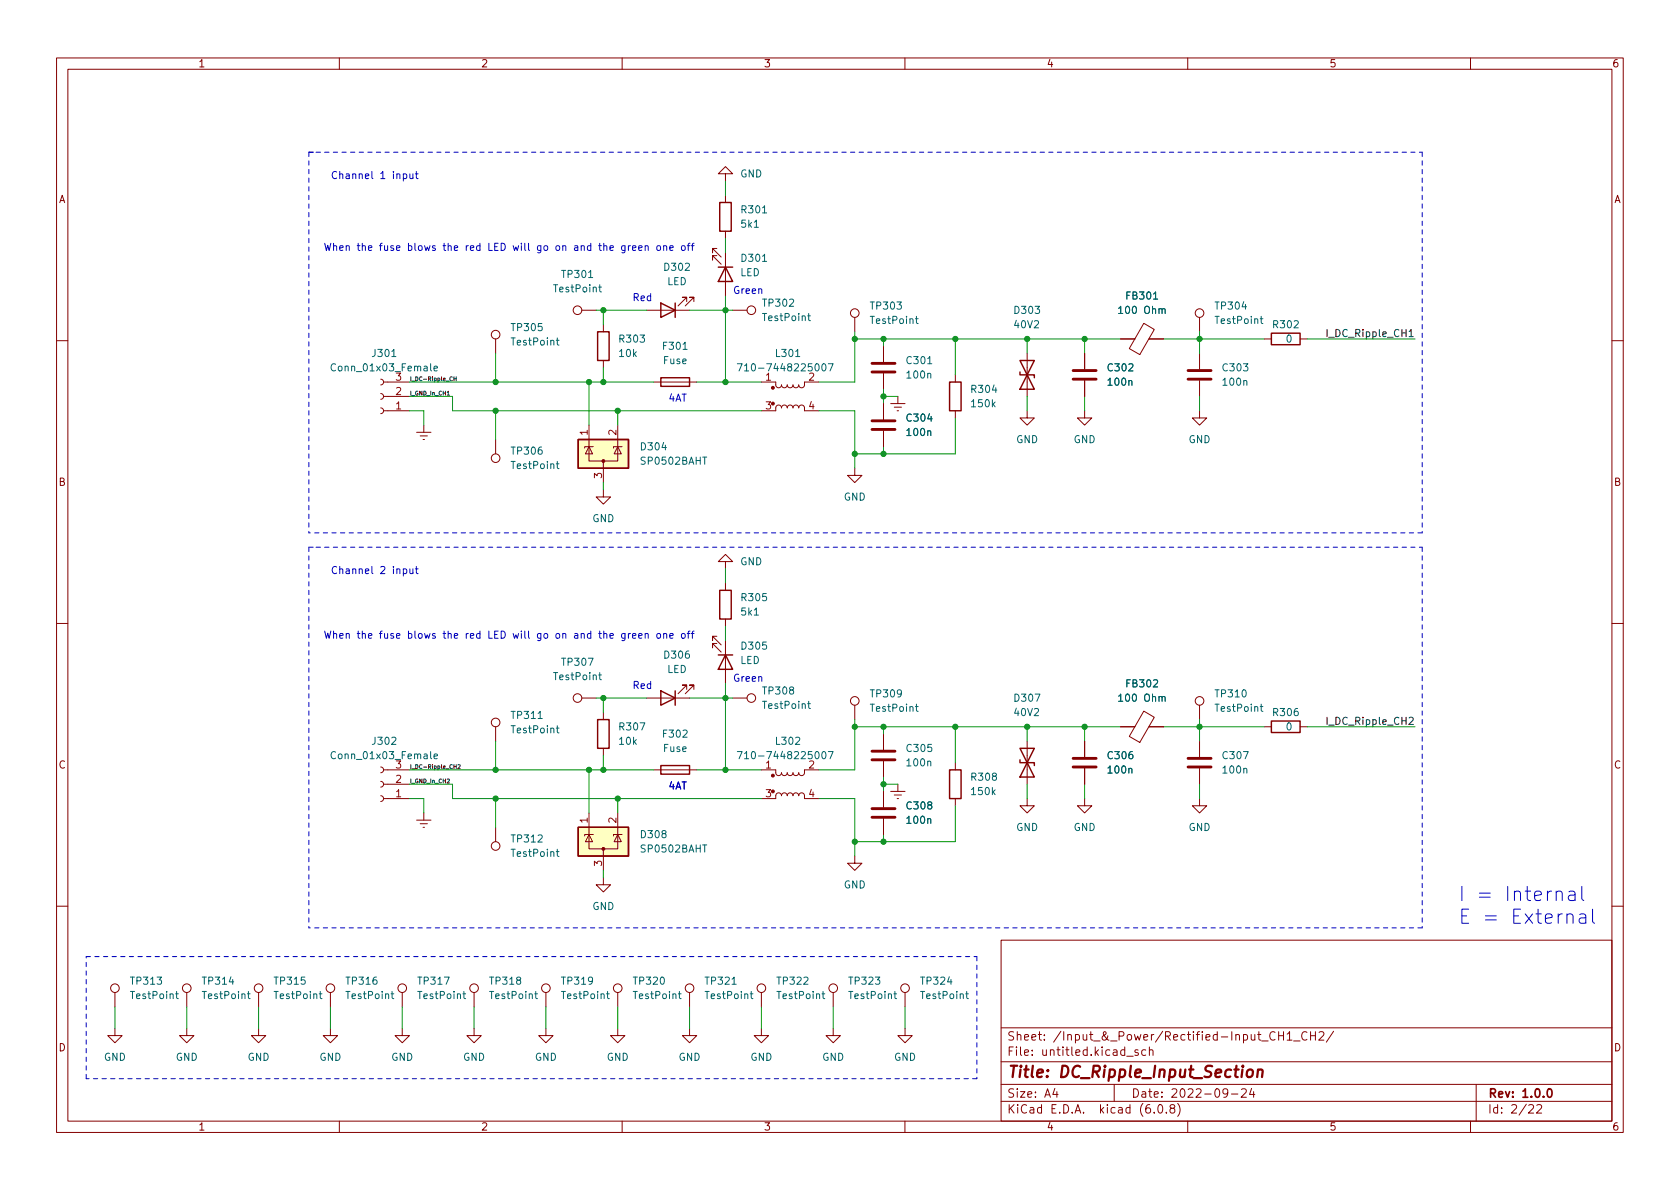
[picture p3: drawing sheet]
<svg xmlns="http://www.w3.org/2000/svg" width="297mm" height="210mm" viewBox="0 0 297 210" stroke-linecap="round" stroke-linejoin="round" font-family="sans-serif">
<g fill="none" stroke="#840000" stroke-width=".18">
<path d="M10 10.2h277v190.1h-277zM12 12.2h273v186.1h-273zM60 10.2v2M110 10.2v2M160 10.2v2M210 10.2v2M260 10.2v2M128.3 30.7h1.2l-1.2-1.2-1.3 1.2h1.3v1.3M128.3 34.5v1.3M87.6 59.9v2.6M102.9 54.9h2.5M106.7 57.4v1.3"/>
<path d="M114.3 54.9h7.6M121.4 53.3v-.7h-.8h.8l-1.5 1.5M122.7 53.3v-.7h-.8h.8l-1.5 1.5M126.7 43.9h-.7v.8v-.8l1.5 1.6M126.7 45.2h-.7v.8v-.8l1.5 1.5M128.3 40.9v1.3M128.3 44.7v7.6M129.5 54.9h2.6M151.1 56.1v2.6M198.1 59.9h2.6M202.2 57.2l1.9 1.1-2.6 4.4-1.8-1.1zM203.1 59.9h2.6"/>
<path d="M212.1 56.1v2.6M223.5 59.9h1.3M229.9 59.9h1.2M10 60.2h2M67.3 67.1l.4 .1 .1 .4-.1 .3-.4 .2M67.3 69.6l.4 .1 .1 .4-.1 .4-.4 .1M67.3 72.1l.4 .2 .1 .3-.1 .4-.4 .1M67.8 67.6h4.6M67.8 72.6h4.6M67.8 70.1h4.6M73.7 76.4h2.5M74.3 77.1h1.3"/>
<path d="M74.8 77.7h.3M74.9 75.2v1.2M87.6 77.7v2.6M104.1 79v2.5h5.1v-2.5M104.1 79l.7 1.3h-1.3zM104.1 75.2v3.8M104.9 79h-1.5v.2M106.7 63.7v1.3M109.2 79l.7 1.3h-1.3zM109.2 75.2v3.8M110 79h-1.5v.2M115.6 67.6h7.6"/>
<path d="M134.6 67.6h2.6v.7l.5 .3 .3-.2 .2-.3 .1 .3 .3 .2 .4-.1 .2-.4 .1 .3 .3 .2 .4-.1 .2-.4 .1 .3 .3 .2 .4-.1 .2-.4 .2 .4 .4 .1 .4-.4v-.6h2.6M134.6 72.6h2.6v-.7l.5-.3 .3 .2 .2 .3 .1-.3 .3-.2 .4 .1 .2 .4 .2-.4 .4-.1 .3 .2 .1 .3 .2-.4 .4-.1 .3 .2 .1 .3 .2-.4 .4-.1 .4 .3v.7h2.6M156.2 61.2v2.8M156.2 66v2.8M156.2 71.4v2.8M156.2 76.2v2.8M157.5 71.4h2.5M158.1 72h1.3M158.6 72.6h.3M158.7 70.1v1.3M168.9 66.3v1.3M168.9 72.6v1.3"/>
<path d="M181.6 72.6v1.3h1.3l-1.3 1.3-1.3-1.3h1.3M181.6 62.5v7.6M191.8 72.6v1.3h1.2l-1.2 1.3-1.3-1.3h1.3M191.8 62.5v2.8M191.8 67.3v2.8M212.1 72.6v1.3h1.3l-1.3 1.3-1.3-1.3h1.3M212.1 62.5v2.8M212.1 67.3v2.8M285 60.2h2M106.7 86.6v1.3h-1.3l1.3 1.2 1.2-1.2h-1.2M106.7 81.5v3.8M128.3 99.3h1.2l-1.2-1.3-1.3 1.3h1.3v1.3"/>
<path d="M151.1 82.8v1.3h1.3l-1.3 1.2-1.2-1.2h1.2M10 110.2h2M126.7 112.5h-.7v.8v-.8l1.5 1.5M126.7 113.8h-.7v.7v-.7l1.5 1.5M128.3 103.1v1.3M128.3 109.5v1.2M128.3 113.3v7.6M285 110.2h2M67.3 135.6l.4 .2 .1 .3-.1 .4-.4 .1M67.3 138.2l.4 .1 .1 .4-.1 .3-.4 .2M67.8 136.1h4.6M67.8 138.7h4.6"/>
<path d="M87.6 128.5v2.6M102.9 123.4h2.5M106.7 126v1.2M106.7 132.3v1.3M114.3 123.4h7.6M115.6 136.1h7.6M121.4 121.9v-.7h-.8h.8l-1.5 1.5M122.7 121.9v-.7h-.8h.8l-1.5 1.5M129.5 123.4h2.6M134.6 136.1h2.6v.8l.5 .3 .3-.2 .2-.4 .1 .4 .3 .1 .4-.1 .2-.4 .1 .4 .3 .1 .4-.1 .2-.4 .1 .4 .3 .1h.4l.2-.5 .2 .4 .4 .1 .4-.3v-.7h2.6M151.1 124.7v2.5M156.2 129.8v2.8"/>
<path d="M156.2 134.6v2.8M156.2 139.9v2.8M157.5 139.9h2.5M158.7 138.7v1.2M168.9 134.9v1.2M181.6 131.1v7.6M191.8 131.1v2.8M191.8 135.9v2.8M198.1 128.5h2.6M202.2 125.7l1.9 1.1-2.6 4.5-1.8-1.1zM203.1 128.5h2.6M212.1 124.7v2.5"/>
<path d="M212.1 131.1v2.8M212.1 135.9v2.8M223.5 128.5h1.3M229.9 128.5h1.2M67.3 140.7l.4 .2 .1 .3-.1 .4-.4 .1M67.8 141.2h4.6M73.7 145h2.5M74.3 145.7h1.3M74.8 146.3h.3M74.9 143.8v1.2M87.6 146.3v2.5M104.1 147.6v2.5h5.1v-2.5"/>
<path d="M104.1 147.6l.7 1.2h-1.3zM104.1 143.8v3.8M104.9 147.6h-1.5v.2M106.7 155.2v1.3h-1.3l1.3 1.2 1.2-1.2h-1.2M106.7 150.1v3.8M109.2 147.6l.7 1.2h-1.3zM109.2 143.8v3.8M110 147.6h-1.5v.2M134.6 141.2h2.6v-.7l.5-.3 .3 .2 .2 .3 .1-.3 .3-.2 .4 .1 .2 .4 .2-.4 .4-.1 .3 .2 .1 .3 .2-.4 .4-.1 .3 .2 .1 .3 .2-.4 .4-.1 .4 .3v.7h2.6M151.1 151.4v1.2h1.3l-1.3 1.3-1.2-1.3h1.2M156.2 144.8v2.8M158.1 140.6h1.3"/>
<path d="M158.6 141.2h.3M168.9 141.2v1.3M181.6 141.2v1.3h1.3l-1.3 1.3-1.3-1.3h1.3M191.8 141.2v1.3h1.2l-1.2 1.3-1.3-1.3h1.3M212.1 141.2v1.3h1.3l-1.3 1.3-1.3-1.3h1.3M10 160.2h2M20.3 175.5v2.5M33 175.5v2.5M45.7 175.5v2.5M58.4 175.5v2.5M71.1 175.5v2.5M83.8 175.5v2.5"/>
<path d="M96.5 175.5v2.5M109.2 175.5v2.5M121.9 175.5v2.5M134.6 175.5v2.5M147.3 175.5v2.5M160 175.5v2.5M177 166.3h108v32h-108zM285 160.2h2M20.3 181.9v1.2h-1.3l1.3 1.3 1.3-1.3h-1.3M33 181.9v1.2h-1.3l1.3 1.3 1.3-1.3h-1.3M45.7 181.9v1.2h-1.3l1.3 1.3 1.3-1.3h-1.3M58.4 181.9v1.2h-1.3l1.3 1.3 1.3-1.3h-1.3"/>
<path d="M60 198.3v2M71.1 181.9v1.2h-1.3l1.3 1.3 1.3-1.3h-1.3M83.8 181.9v1.2h-1.3l1.3 1.3 1.3-1.3h-1.3M96.5 181.9v1.2h-1.3l1.3 1.3 1.3-1.3h-1.3M109.2 181.9v1.2h-1.3l1.3 1.3 1.3-1.3h-1.3M110 198.3v2M121.9 181.9v1.2h-1.3l1.3 1.3 1.3-1.3h-1.3M134.6 181.9v1.2h-1.3l1.3 1.3 1.3-1.3h-1.3M147.3 181.9v1.2h-1.3l1.3 1.3 1.3-1.3h-1.3M160 198.3v2M160 181.9v1.2h-1.3l1.3 1.3 1.3-1.3h-1.3M177 194.8h108"/>
<path d="M177 191.8h108M177 187.8h108M177 181.8h108M186.5 192.5l-.4 1h1M186.9 193v1M197 191.8v3M199.2 186.8h1.2M201.2 185.7l-.3-.1-.3 .2 .1 .3 .5 .1v.4h-.6M202.6 185.7l-.5-.1-.2 .3v.4l.1 .3h.6M203.2 185.8l.2-.2 .4 .1 .1 .9M203.2 185.1v1.5M204.1 196.7v.1"/>
<path d="M204.9 195.4l.2-.1a.81 .81 0 0 1 .6 .7 .81 .81 0 0 1-.3 .8h-.2a.81 .81 0 0 1-.6-.6 .81 .81 0 0 1 .3-.8zM206.2 196.7v.1M207.1 196l-.2-.3v-.2l.2-.2 .5 .1 .1 .2-.1 .2-.6 .2-.1 .3v.4l.2 .1h.5l.1-.3-.1-.4-.2-.1M208.2 195.1a1.72 1.72 0 0 1 0 2.3M210 198.3v2M217.1 193.2l-.3 .3h-.3l-.3-.3 .2-.6 .4-.1 .2 .2a.99 .99 0 0 1-.4 1.3h-.2M217.7 193.5h1.2M219.5 192.7l.6-.2 .2 .2 .1 .3-1 1h1M221.3 192.5l-.4 1h1M221.6 193v1M226.1 182.4v1.5M226.1 183.1h.8"/>
<path d="M226.9 182.4v1.5M227.6 182.9l.4-.5v1.5M227.6 183.9h.8M228.7 184.1h1.2M231.1 182.6a.6 .6 0 0 0-.8 0 .6 .6 0 0 0-.2 .7 .56 .56 0 0 0 .3 .6 .56 .56 0 0 0 .7-.1M231.7 183.1h.9M231.7 182.4v1.5M232.6 182.4v1.5M233.2 182.6l.6-.2 .2 .2 .1 .3-1 1h1M235.8 182.4l-1.3 1.9M260 198.3v2M261 191.8v6.5"/>
<path d="M270.3 195.5l.6-.2 .2 .2 .1 .3-1 1h1M271.7 195.5l.6-.2 .2 .2 .1 .3-.9 1h.9"/>
<circle cx="87.6" cy="59.2" r=".76"/>
<circle cx="102.1" cy="54.9" r=".76"/>
<circle cx="132.8" cy="54.9" r=".76"/>
<circle cx="151.1" cy="55.4" r=".76"/>
<circle cx="212.1" cy="55.4" r=".76"/>
<circle cx="87.6" cy="81" r=".76"/>
<circle cx="87.6" cy="127.8" r=".76"/>
<circle cx="102.1" cy="123.4" r=".76"/>
<circle cx="132.8" cy="123.4" r=".76"/>
<circle cx="151.1" cy="123.9" r=".76"/>
<circle cx="212.1" cy="123.9" r=".76"/>
<circle cx="87.6" cy="149.6" r=".76"/>
<circle cx="20.3" cy="174.7" r=".76"/>
<circle cx="33" cy="174.7" r=".76"/>
<circle cx="45.7" cy="174.7" r=".76"/>
<circle cx="58.4" cy="174.7" r=".76"/>
<circle cx="71.1" cy="174.7" r=".76"/>
<circle cx="83.8" cy="174.7" r=".76"/>
<circle cx="96.5" cy="174.7" r=".76"/>
<circle cx="109.2" cy="174.7" r=".76"/>
<circle cx="121.9" cy="174.7" r=".76"/>
<circle cx="134.6" cy="174.7" r=".76"/>
<circle cx="147.3" cy="174.7" r=".76"/>
<circle cx="160" cy="174.7" r=".76"/>
</g>
<path d="M273.8 192.6l.1-.1a.81 .81 0 0 1 .6 .7 .81 .81 0 0 1-.3 .8h-.1a.82 .82 0 0 1-.6-.6 .82 .82 0 0 1 .3-.8z" fill="none" stroke="#840000" stroke-width=".3"/>
<path d="M220.6 189.3a.52 .52 0 0 1 .5-.2 .52 .52 0 0 1 .4 .4v.6a.55 .55 0 0 1-.6 .4 .55 .55 0 0 1-.5-.4zM222.4 189.3a.49 .49 0 0 1 .9 .1l-.2 1.1M222.4 189.1l-.1 1.4" fill="none" stroke="#840000" stroke-width=".4"/>
<g fill="none" stroke="#006464" stroke-width=".18">
<path d="M98.5 59.8v1l.3 .2M105.9 50.8h.4M106 50.4v1l.3 .2M142.8 55.9h.5M143 55.4v1.1l.3 .2M161.9 56.4h.4M162 55.9v1.1l.3 .2M205.5 54.8l.1-.2h.4v.8M222.8 56.4h.5M223 55.9v1.1l.3 .2M59.3 64.4a.6 .6 0 0 0-.8 .5 .6 .6 0 0 0 .6 .7l.2-.1M76.7 65.2l.6-.2v-.2l-.4-.1-.2 .2 .1 .6h.5"/>
<path d="M98.4 60.2h.4M130.4 64.3h.8l-.5 1.3M131.6 64.7l.4-.4v1.3M131.6 65.6h.8M146.5 64.3h.8l-.5 1.3M98.4 82h.4M98.5 81.6v1.1l.3 .2M105.9 119.4h.4M106 118.9v1.1l.3 .2M59.3 133a.6 .6 0 0 0-.8 .4 .6 .6 0 0 0 .6 .8l.2-.1M76.7 133.7l.6-.1v-.2l-.4-.1-.2 .2 .1 .6h.5M98.4 128.8h.4"/>
<path d="M98.5 128.3v1.1l.3 .2M130.4 132.9h.8l-.5 1.3M131.6 133.3l.4-.4v1.3M131.6 134.2h.8M142.8 124.4h.5M143 124v1.1l.3 .2M146.5 132.9h.8l-.5 1.3M161.9 124.9h.4M162 124.5v1.1l.3 .2M205.5 123.3l.1-.1h.4v.8M222.8 124.9h.5M223 124.5v1.1l.3 .2"/>
<path d="M98.4 150.6h.4M98.5 150.2v1.1l.3 .1M31 175.7h.5M31.2 175.3v1.1l.3 .2M43.7 175.7h.5M43.9 175.3v1.1l.3 .2M56.4 175.7h.5M56.6 175.3v1.1l.3 .2M69.1 175.7h.5M69.3 175.3v1.1l.3 .2M81.8 175.7h.5M82 175.3v1.1l.3 .2"/>
<path d="M94.5 175.7h.5M94.7 175.3v1.1l.3 .2M107.2 175.7h.5M107.4 175.3v1.1l.3 .2M119.9 175.7h.5M120.1 175.3v1.1l.3 .2M132.6 175.7h.5M132.8 175.3v1.1l.3 .2M145.3 175.7h.5M145.5 175.3v1.1l.3 .2M158 175.7h.5M158.2 175.3v1.1l.3 .2"/>
<path d="M170.7 175.7h.5M170.9 175.3v1.1l.3 .2"/>
</g>
<g fill="none" stroke="#840000" stroke-width=".51">
<path d="M154.2 65.8h4M154.2 64.3h4M154.2 75.9h4M154.2 74.4h4M189.7 67.1h4.1M189.7 65.5h4.1M210.1 67.1h4M210.1 65.5h4M154.2 134.4h4M154.2 132.8h4M189.7 135.6h4.1M189.7 134.1h4.1"/>
<path d="M210.1 135.6h4M210.1 134.1h4M154.2 144.5h4M154.2 143h4"/>
</g>
<g fill="#840000" stroke="#840000" stroke-width=".18">
<circle cx="136.7" cy="68.6" r=".25"/>
<circle cx="106.7" cy="81.5" r=".25"/>
<circle cx="106.7" cy="150.1" r=".25"/>
<circle cx="136.7" cy="137.2" r=".25"/>
</g>
<g fill="none" stroke="#840000" stroke-width=".25">
<path d="M127.3 35.8h2v5.1h-2zM105.7 58.7h2v5h-2zM116.8 53.6l2.6 1.3-2.6 1.2zM119.4 53.6v2.5M127 47.2h2.5M128.3 47.2l1.2 2.6h-2.5zM224.8 58.9h5.1v2.1h-5.1zM102.2 77.7h8.9v5.1h-8.9zM116.8 66.8h5.1v1.5h-5.1zM167.9 67.6h2v5h-2zM180.3 65.8v.5h2.6v.5M180.3 63.7h2.6l-2.6 5.1h2.6z"/>
<path d="M127 115.8h2.5M127.3 104.4h2v5.1h-2zM128.3 115.8l1.2 2.6h-2.5zM105.7 127.2h2v5.1h-2zM116.8 135.4h5.1v1.5h-5.1zM116.8 122.2l2.6 1.2-2.6 1.3zM119.4 122.2v2.5M167.9 136.1h2v5.1h-2zM180.3 134.4v.5h2.6v.5M180.3 132.3h2.6l-2.6 5.1h2.6zM224.8 127.5h5.1v2h-5.1zM102.2 146.3h8.9v5.1h-8.9z"/>
</g>
<g fill="#ffffc2" stroke="#ffffc2" stroke-width=".18">
<path d="M102.2 77.7h8.9v5.1h-8.9z"/>
<path d="M102.2 146.3h8.9v5.1h-8.9z"/>
</g>
<path d="M234.6 58.3v1.2M79.1 69.9h.4M80 66.7a.31 .31 0 0 0-.5 .3 .31 .31 0 0 0 .5 .3M80.3 66.6v.7M80.3 67h.4M80.7 66.6v.7M80.3 135.5h.4M80.7 135.2v.7M81 135.3l.2-.1 .2 .2-.5 .5h.5M234.6 126.8v1.3" fill="none" stroke="#0f0f0f" stroke-width=".18"/>
<g fill="none" stroke="#0000c2" stroke-width=".18">
<path d="M71.3 30.8l.4-.1 .2 .3-.1 .5h-.5M72.5 30.7v.8l.3 .1 .2-.1M73 30.7v.9M73.4 30.7h.5M73.6 30.3v1.1l.3 .2M110.5 43.4v1.1l-.2 .2h-.3M110.5 43.5l-.4-.1-.2 .3 .1 .5h.5M111.1 43.4v.9M111.5 43.4l-.4 .3M111.8 43.9l.6-.2v-.2l-.4-.1-.2 .2 .1 .6h.5M112.9 43.9l.6-.2v-.2l-.4-.1-.2 .2 .1 .6h.5M114.1 43.6l.2-.2 .3 .1v.8"/>
<path d="M114.1 43.4v.9M116.3 43.5l.3-.1 .2 .3v.3l-.2 .3-.3-.1-.2-.2zM117.3 43.6l.2-.2 .3 .1 .1 .8M117.3 43.4v.9M118.4 43.9l.6-.2v-.2l-.4-.1-.2 .2 .1 .6h.5M120.6 43.5l.3-.1 .2 .3v.3l-.2 .3-.3-.1-.1-.2zM121.5 43.4h.5M122 43l-.3 .2v1.1M122.2 43.4h.5M122.7 43l-.3 .2v1.1M71.3 100.7l.4-.1 .2 .2-.1 .6h-.5M72.5 100.6v.8h.3l.2-.1"/>
<path d="M73 100.6v.8M73.4 100.6h.5M73.6 100.2v1.1l.3 .1M110.5 112v1.1l-.2 .2-.3-.1M110.5 112.1l-.4-.1-.2 .3 .1 .5h.5M111.1 112v.9M111.5 112l-.4 .3M111.8 112.4l.6-.1v-.2l-.4-.1-.2 .2 .1 .6h.5M112.9 112.4l.6-.1v-.2l-.4-.1-.2 .2 .1 .6h.5M114.1 112.1l.2-.1 .3 .1v.8M114.1 112v.9M116.3 112.1l.3-.1 .2 .3v.3l-.2 .3-.3-.1-.2-.2z"/>
<path d="M117.3 112.1l.2-.1 .3 .1 .1 .8M117.3 112v.9M118.4 112.4l.6-.1v-.2l-.4-.1-.2 .2 .1 .6h.5M120.5 112.1l.2-.1 .4 .1v.5l-.1 .2-.3 .1-.2-.2zM121.5 112h.5M122 111.6l-.3 .2v1.1M122.2 112h.5M122.7 111.6l-.3 .2v1.1M275.1 157.8a.62 .62 0 0 1 1.1 .1v1.3M277.4 157.7l.2-.1 .8 .1 .1 .2v1.3M278.5 158.2l-.9 .1a.49 .49 0 0 0-.3 .5 .49 .49 0 0 0 .3 .4l.9-.1M279.7 156.7v2.2l.3 .3"/>
<path d="M277.1 161.8a.62 .62 0 0 1 1 .2v1.3M279.3 161.7l.3-.1 .7 .1 .1 .3v1.3M280.4 162.2l-.8 .1a.49 .49 0 0 0-.4 .5 .49 .49 0 0 0 .4 .5l.8-.1M281.6 160.8v2.1l.3 .4"/>
</g>
<g fill="none" stroke="#0000c2" stroke-width=".18" stroke-dasharray=".8 .8">
<path d="M54.6 26.9h1.3M54.6 26.9v67.3M55.9 26.9h195.6M251.5 26.9v67.3M54.6 96.8v67.3M54.6 96.8h1.3M55.9 96.8h195.6M251.5 94.2h-196.9M251.5 96.8v67.3M15.2 169.2h157.5M172.7 169.2v21.5M251.5 164.1h-196.9"/>
<path d="M15.2 190.7v-21.5M172.7 190.7h-157.5"/>
</g>
<g fill="none" stroke="#009600" stroke-width=".18">
<path d="M128.3 32v2.5M105.4 54.9h8.9M106.7 54.9v2.5M121.9 54.9h7.6M128.3 42.2v2.5M128.3 52.3v15.3M151.1 58.7v8.9h-6.3M151.1 59.9h47M156.2 59.9v1.3M168.9 59.9v6.4M181.6 59.9v2.6M191.8 59.9v2.6"/>
<path d="M205.7 59.9h17.8M212.1 58.7v3.8M231.1 59.9h19.1M72.4 70.1h7.6v2.5h54.6M72.4 72.6h2.5v2.6M72.4 67.6h43.2M87.6 62.5v5.1M87.6 72.6v5.1M104.1 67.6v7.6M106.7 65v2.6M109.2 72.6v2.6M123.2 67.6h11.4"/>
<path d="M144.8 72.6h6.3v10.2M156.2 68.8v2.6M156.2 79v1.3M156.2 70.1h2.5M168.9 73.9v6.4h-17.8M181.6 70.1v2.5M191.8 70.1v2.5M212.1 70.1v2.5M106.7 85.3v1.3M128.3 100.6v2.5M128.3 110.7v2.6M72.4 136.1h43.2"/>
<path d="M72.4 138.7h7.6v2.5h54.6M87.6 131.1v5M104.1 136.1v7.7M105.4 123.4h8.9M106.7 123.4v2.6M106.7 133.6v2.5M121.9 123.4h7.6M123.2 136.1h11.4M128.3 120.9v15.2M151.1 127.2v8.9h-6.3M151.1 128.5h47M156.2 138.7h2.5"/>
<path d="M156.2 128.5v1.3M156.2 137.4v2.5M168.9 128.5v6.4M181.6 128.5v2.6M181.6 138.7v2.5M191.8 128.5v2.6M191.8 138.7v2.5M205.7 128.5h17.8M212.1 127.2v3.9M212.1 138.7v2.5M231.1 128.5h19.1M72.4 141.2h2.5v2.6"/>
<path d="M87.6 141.2v5.1M106.7 153.9v1.3M109.2 141.2v2.6M144.8 141.2h6.3v10.2M156.2 147.6v1.2M168.9 142.5v6.3h-17.8M20.3 178v3.9M33 178v3.9M45.7 178v3.9M58.4 178v3.9M71.1 178v3.9M83.8 178v3.9"/>
<path d="M96.5 178v3.9M109.2 178v3.9M121.9 178v3.9M134.6 178v3.9M147.3 178v3.9M160 178v3.9"/>
</g>
<g fill="#009600" stroke="#009600" stroke-width=".18">
<circle cx="87.6" cy="141.2" r=".46"/>
<circle cx="87.6" cy="136.1" r=".46"/>
<circle cx="128.3" cy="136.1" r=".46"/>
<circle cx="128.3" cy="123.4" r=".46"/>
<circle cx="151.1" cy="148.8" r=".46"/>
<circle cx="156.2" cy="148.8" r=".46"/>
<circle cx="151.1" cy="128.5" r=".46"/>
<circle cx="106.7" cy="136.1" r=".46"/>
<circle cx="106.7" cy="67.6" r=".46"/>
<circle cx="106.7" cy="54.9" r=".46"/>
<circle cx="87.6" cy="67.6" r=".46"/>
<circle cx="87.6" cy="72.6" r=".46"/>
<circle cx="104.1" cy="67.6" r=".46"/>
<circle cx="156.2" cy="59.9" r=".46"/>
<circle cx="168.9" cy="59.9" r=".46"/>
<circle cx="191.8" cy="59.9" r=".46"/>
<circle cx="156.2" cy="70.1" r=".46"/>
<circle cx="156.2" cy="80.3" r=".46"/>
<circle cx="181.6" cy="59.9" r=".46"/>
<circle cx="104.1" cy="136.1" r=".46"/>
<circle cx="109.2" cy="141.2" r=".46"/>
<circle cx="212.1" cy="59.9" r=".46"/>
<circle cx="212.1" cy="128.5" r=".46"/>
<circle cx="191.8" cy="128.5" r=".46"/>
<circle cx="181.6" cy="128.5" r=".46"/>
<circle cx="128.3" cy="67.6" r=".46"/>
<circle cx="109.2" cy="72.6" r=".46"/>
<circle cx="151.1" cy="59.9" r=".46"/>
<circle cx="151.1" cy="80.3" r=".46"/>
<circle cx="128.3" cy="54.9" r=".46"/>
<circle cx="168.9" cy="128.5" r=".46"/>
<circle cx="156.2" cy="128.5" r=".46"/>
<circle cx="156.2" cy="138.7" r=".46"/>
<circle cx="106.7" cy="123.4" r=".46"/>
</g>
<g font-size="3.5" fill="#0000c2">
<text x="257.8" y="159.4">I = Internal</text>
<text x="257.8" y="163.4">E = External</text>
</g>
<text font-size="2.8" fill="#840000" x="178" y="190.6">Title: DC_Ripple_Input_Section</text>
<g font-size="2.1" fill="#840000">
<text x="178" y="184">Sheet: /Input_&amp;_Power/Rectified-Input_CH1_CH2/</text>
<text x="178" y="186.7">File: untitled.kicad_sch</text>
<text x="178" y="196.9">KiCad E.D.A. kicad (6.0.8)</text>
<text x="178" y="194.1">Size: A4</text>
<text x="200" y="194.1">Date: 2022-09-24</text>
<text x="263" y="194.1">Rev: 1.0.0</text>
<text x="263" y="196.9">Id: 2/22</text>
</g>
<g font-size="1.8" fill="#840000">
<text x="35" y="11.9">1</text>
<text x="85" y="11.9">2</text>
<text x="135" y="11.9">3</text>
<text x="185" y="11.9">4</text>
<text x="235" y="11.9">5</text>
<text x="285" y="11.9">6</text>
<text x="10.3" y="35.9">A</text>
<text x="285.3" y="35.9">A</text>
<text x="10.3" y="85.9">B</text>
<text x="285.3" y="85.9">B</text>
<text x="10.3" y="135.9">C</text>
<text x="285.3" y="135.9">C</text>
<text x="10.3" y="185.9">D</text>
<text x="285.3" y="185.9">D</text>
<text x="35" y="199.9">1</text>
<text x="85" y="199.9">2</text>
<text x="135" y="199.9">3</text>
<text x="185" y="199.9">4</text>
<text x="235" y="199.9">5</text>
<text x="285" y="199.9">6</text>
</g>
<g font-size="1.8" fill="#0000c2">
<text x="58.4" y="31.6">Channel 1 input</text>
<text x="57.1" y="44.3">When the fuse blows the red LED will go on and the green one off</text>
<text x="111.8" y="53.2">Red</text>
<text x="129.5" y="52">Green</text>
<text x="118.1" y="71">4AT</text>
<text x="58.4" y="101.5">Channel 2 input</text>
<text x="57.1" y="112.9">When the fuse blows the red LED will go on and the green one off</text>
<text x="111.8" y="121.8">Red</text>
<text x="129.5" y="120.5">Green</text>
<text x="118.1" y="139.6">4AT</text>
</g>
<g font-size="1.8" fill="#006464">
<text x="130.9" y="31.4">GND</text>
<text x="131.1" y="40.3">5k1</text>
<text x="131.2" y="37.7">R301</text>
<text x="117.6" y="47.9">D302</text>
<text x="131.2" y="46.3">D301</text>
<text x="98.1" y="51.7">TestPoint</text>
<text x="99.5" y="49.1">TP301</text>
<text x="117.9" y="50.4">LED</text>
<text x="130.8" y="48.8">LED</text>
<text x="199.3" y="53">FB301</text>
<text x="90.6" y="58.5">TP305</text>
<text x="135" y="56.8">TestPoint</text>
<text x="135" y="54.2">TP302</text>
<text x="154.1" y="57.3">TestPoint</text>
<text x="154.1" y="54.7">TP303</text>
<text x="179.4" y="58">40V2</text>
<text x="179.5" y="55.5">D303</text>
<text x="198.2" y="55.5">100 Ohm</text>
<text x="215" y="57.3">TestPoint</text>
<text x="215" y="54.7">TP304</text>
<text x="225.2" y="58">R302</text>
<text x="59.2" y="65.7">Conn_01x03_Female</text>
<text x="66" y="63.1">J301</text>
<text x="90.6" y="61.1">TestPoint</text>
<text x="109.5" y="63.1">10k</text>
<text x="109.6" y="60.6">R303</text>
<text x="117.3" y="64.4">Fuse</text>
<text x="117.4" y="61.8">F301</text>
<text x="132.4" y="65.7">710-7448225007</text>
<text x="137.3" y="63.1">L301</text>
<text x="160.4" y="64.4">C301</text>
<text x="196" y="65.7">C302</text>
<text x="216.3" y="65.7">C303</text>
<text x="227.4" y="60.6">0</text>
<text x="70" y="67.3">3</text>
<text x="160.5" y="66.9">100n</text>
<text x="171.9" y="69.5">R304</text>
<text x="196" y="68.2">100n</text>
<text x="216.4" y="68.2">100n</text>
<text x="160.4" y="74.5">C304</text>
<text x="160.5" y="77.1">100n</text>
<text x="171.9" y="72">150k</text>
<text x="90.6" y="82.9">TestPoint</text>
<text x="90.6" y="80.4">TP306</text>
<text x="113.4" y="79.6">D304</text>
<text x="113.5" y="82.2">SP0502BAHT</text>
<text x="179.6" y="78.4">GND</text>
<text x="189.8" y="78.4">GND</text>
<text x="210.1" y="78.4">GND</text>
<text x="149.2" y="88.5">GND</text>
<text x="104.7" y="92.3">GND</text>
<text x="130.9" y="99.9">GND</text>
<text x="131.2" y="106.3">R305</text>
<text x="131.1" y="108.8">5k1</text>
<text x="99.5" y="117.7">TP307</text>
<text x="117.6" y="116.5">D306</text>
<text x="117.9" y="119">LED</text>
<text x="130.8" y="117.4">LED</text>
<text x="131.2" y="114.9">D305</text>
<text x="98.1" y="120.3">TestPoint</text>
<text x="135" y="125.3">TestPoint</text>
<text x="135" y="122.8">TP308</text>
<text x="154.1" y="125.9">TestPoint</text>
<text x="154.1" y="123.3">TP309</text>
<text x="179.5" y="124.1">D307</text>
<text x="198.2" y="124.1">100 Ohm</text>
<text x="199.3" y="121.5">FB302</text>
<text x="215" y="125.9">TestPoint</text>
<text x="215" y="123.3">TP310</text>
<text x="66" y="131.7">J302</text>
<text x="90.6" y="129.7">TestPoint</text>
<text x="90.6" y="127.1">TP311</text>
<text x="109.5" y="131.7">10k</text>
<text x="109.6" y="129.2">R307</text>
<text x="117.4" y="130.4">F302</text>
<text x="137.3" y="131.7">L302</text>
<text x="179.4" y="126.6">40V2</text>
<text x="225.2" y="126.6">R306</text>
<text x="227.4" y="129.2">0</text>
<text x="59.2" y="134.2">Conn_01x03_Female</text>
<text x="70" y="135.9">3</text>
<text x="117.3" y="133">Fuse</text>
<text x="132.4" y="134.2">710-7448225007</text>
<text x="160.4" y="133">C305</text>
<text x="160.5" y="135.5">100n</text>
<text x="196" y="134.2">C306</text>
<text x="196" y="136.8">100n</text>
<text x="216.3" y="134.2">C307</text>
<text x="216.4" y="136.8">100n</text>
<text x="160.4" y="143.1">C308</text>
<text x="171.9" y="138">R308</text>
<text x="171.9" y="140.6">150k</text>
<text x="90.6" y="149">TP312</text>
<text x="113.4" y="148.2">D308</text>
<text x="160.5" y="145.7">100n</text>
<text x="179.6" y="146.9">GND</text>
<text x="189.8" y="146.9">GND</text>
<text x="210.1" y="146.9">GND</text>
<text x="90.6" y="151.5">TestPoint</text>
<text x="113.5" y="150.7">SP0502BAHT</text>
<text x="104.7" y="160.9">GND</text>
<text x="149.2" y="157.1">GND</text>
<text x="23.3" y="176.7">TestPoint</text>
<text x="23.3" y="174.1">TP313</text>
<text x="36" y="176.7">TestPoint</text>
<text x="36" y="174.1">TP314</text>
<text x="48.7" y="176.7">TestPoint</text>
<text x="48.7" y="174.1">TP315</text>
<text x="61.4" y="176.7">TestPoint</text>
<text x="61.4" y="174.1">TP316</text>
<text x="74.1" y="176.7">TestPoint</text>
<text x="74.1" y="174.1">TP317</text>
<text x="86.8" y="176.7">TestPoint</text>
<text x="86.8" y="174.1">TP318</text>
<text x="99.5" y="176.7">TestPoint</text>
<text x="99.5" y="174.1">TP319</text>
<text x="112.2" y="176.7">TestPoint</text>
<text x="112.2" y="174.1">TP320</text>
<text x="124.9" y="176.7">TestPoint</text>
<text x="124.9" y="174.1">TP321</text>
<text x="137.6" y="176.7">TestPoint</text>
<text x="137.6" y="174.1">TP322</text>
<text x="150.3" y="176.7">TestPoint</text>
<text x="150.3" y="174.1">TP323</text>
<text x="163" y="176.7">TestPoint</text>
<text x="163" y="174.1">TP324</text>
<text x="18.4" y="187.6">GND</text>
<text x="31.1" y="187.6">GND</text>
<text x="43.8" y="187.6">GND</text>
<text x="56.5" y="187.6">GND</text>
<text x="69.2" y="187.6">GND</text>
<text x="81.9" y="187.6">GND</text>
<text x="94.6" y="187.6">GND</text>
<text x="107.3" y="187.6">GND</text>
<text x="120" y="187.6">GND</text>
<text x="132.7" y="187.6">GND</text>
<text x="145.4" y="187.6">GND</text>
<text x="158.1" y="187.6">GND</text>
</g>
<g font-size="1.8" fill="#0f0f0f">
<text x="235.3" y="59.6">I_DC_Ripple_CH1</text>
<text x="235.3" y="128.2">I_DC_Ripple_CH2</text>
</g>
<g font-size="1.8" fill="#a90000">
<text x="70" y="69.8">2</text>
<text x="135.4" y="67.3">1</text>
<text x="143" y="67.3">2</text>
<text x="70" y="72.4">1</text>
<text x="103.9" y="76.9" transform="rotate(-90 103.9 76.9)">1</text>
<text x="109" y="76.9" transform="rotate(-90 109 76.9)">2</text>
<text x="135.4" y="72.4">3</text>
<text x="143" y="72.4">4</text>
<text x="106.4" y="84.6" transform="rotate(-90 106.4 84.6)">3</text>
<text x="135.4" y="135.9">1</text>
<text x="143" y="135.9">2</text>
<text x="70" y="141">1</text>
<text x="70" y="138.4">2</text>
<text x="135.4" y="141">3</text>
<text x="143" y="141">4</text>
<text x="103.9" y="145.5" transform="rotate(-90 103.9 145.5)">1</text>
<text x="109" y="145.5" transform="rotate(-90 109 145.5)">2</text>
<text x="106.4" y="153.1" transform="rotate(-90 106.4 153.1)">3</text>
</g>
<g font-size="1" fill="#0f0f0f">
<text x="72.4" y="67.4">I_DC-Ripple_CH</text>
<text x="72.4" y="69.9">I_GND_In_CH1</text>
<text x="72.4" y="135.9">I_DC-Ripple_CH2</text>
<text x="72.4" y="138.5">I_GND_In_CH2</text>
</g>
</svg>
